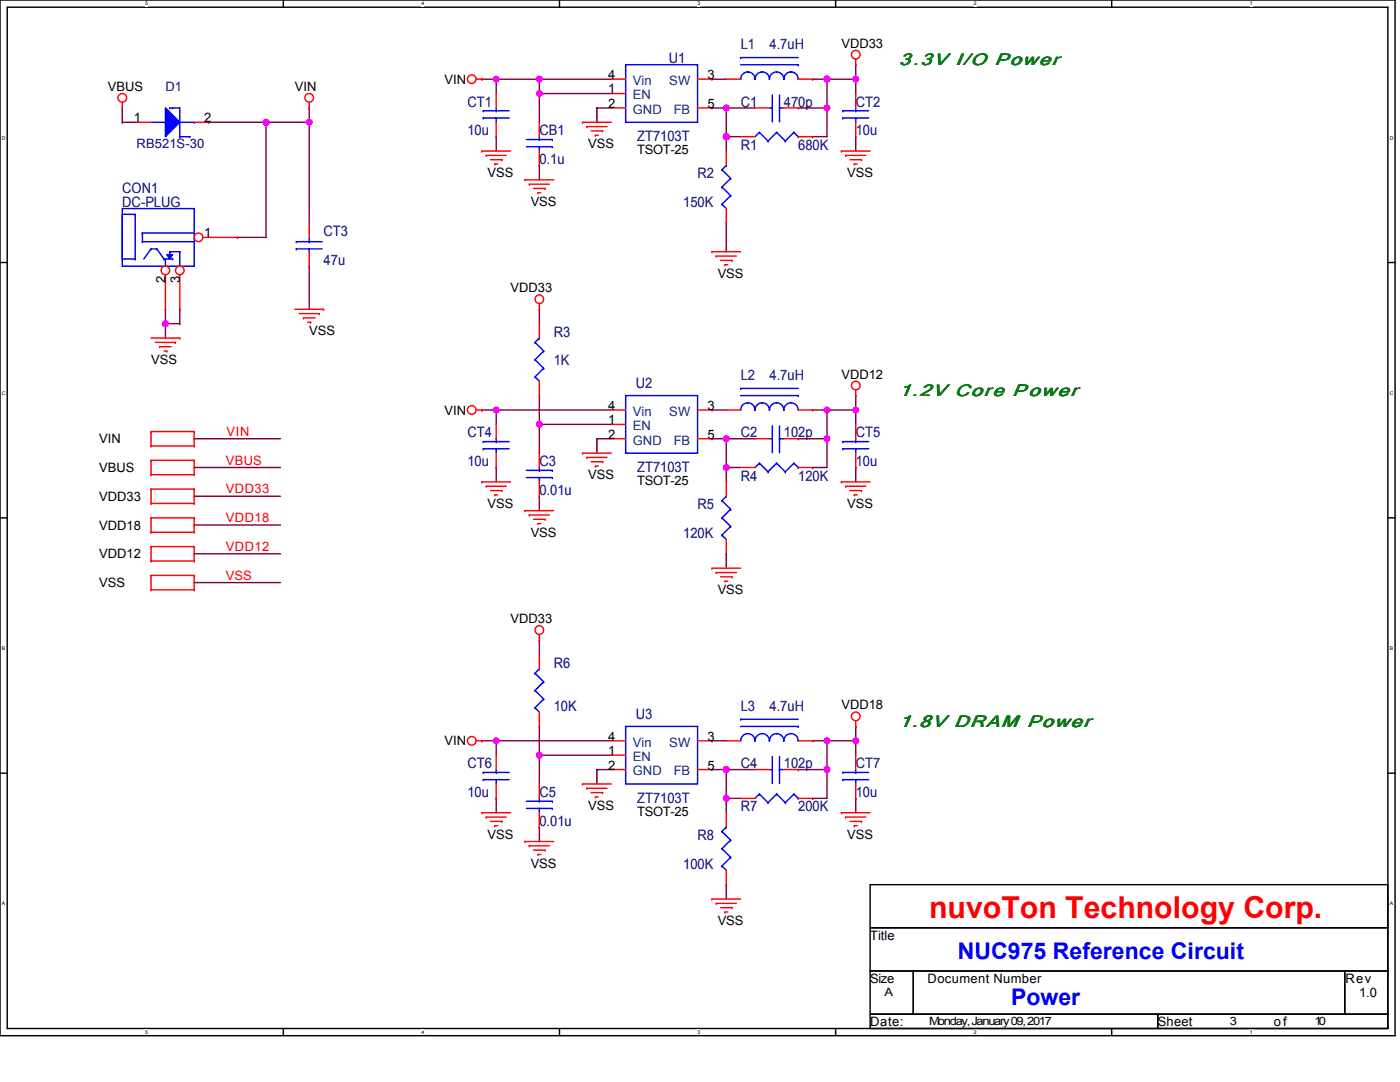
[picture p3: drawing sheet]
<svg xmlns="http://www.w3.org/2000/svg" width="279mm" height="216mm" viewBox="0 0 279 216" stroke-linecap="round" stroke-linejoin="round" font-family="sans-serif">
<path d="M0 0h278.4v206.7h-278.4zM1.4 1.4h275.6v203.8h-275.6z" fill="none" stroke="#000" stroke-width=".29"/>
<g fill="#fff">
<path d="M29 .2h.6v1.1h-.6z"/>
<path d="M29 205.4h.6v1.1h-.6z"/>
</g>
<path d="M56.5 0v1.4M56.5 205.2v1.5" fill="none" stroke="#000" stroke-width=".29"/>
<g fill="#fff">
<path d="M84.1 .2h.6v1.1h-.6z"/>
<path d="M84.1 205.4h.6v1.1h-.6z"/>
</g>
<path d="M111.7 0v1.4M111.7 205.2v1.5" fill="none" stroke="#000" stroke-width=".29"/>
<g fill="#fff">
<path d="M139.2 .2h.6v1.1h-.6z"/>
<path d="M139.2 205.4h.6v1.1h-.6z"/>
</g>
<path d="M166.8 0v1.4M166.8 205.2v1.5" fill="none" stroke="#000" stroke-width=".29"/>
<g fill="#fff">
<path d="M194.3 .2h.6v1.1h-.6z"/>
<path d="M194.3 205.4h.6v1.1h-.6z"/>
</g>
<path d="M221.9 0v1.4M221.9 205.2v1.5" fill="none" stroke="#000" stroke-width=".29"/>
<g fill="#fff">
<path d="M249.4 .2h.6v1.1h-.6z"/>
<path d="M249.4 205.4h.6v1.1h-.6z"/>
<path d="M.4 26.9h.7v1.2h-.7z"/>
<path d="M277.3 26.9h.8v1.2h-.8z"/>
<path d="M.4 77.9h.7v1.1h-.7z"/>
<path d="M277.3 77.9h.8v1.1h-.8z"/>
</g>
<path d="M0 52.4h1.4M277 52.4h1.4" fill="none" stroke="#000" stroke-width=".29"/>
<g fill="#fff">
<path d="M.4 128.8h.7v1.2h-.7z"/>
<path d="M277.3 128.8h.7v1.2h-.7z"/>
</g>
<path d="M0 103.3h1.4M277 103.3h1.4" fill="none" stroke="#000" stroke-width=".29"/>
<g fill="#fff">
<path d="M.4 179.7h.7v1.2h-.7z"/>
<path d="M277.3 179.7h.7v1.2h-.7z"/>
</g>
<path d="M0 154.3h1.4M277 154.3h1.4M173.7 176.5h103.3v8.6h-103.3zM173.7 185.1h103.3v8.6h-103.3zM173.7 193.7h8.6v8.7h-8.6zM182.3 193.7h86.1v8.7h-86.1zM268.4 193.7h8.6v8.7h-8.6zM173.7 202.4h57.4v2.8h-57.4zM231.1 202.4h45.9v2.8h-45.9z" fill="none" stroke="#000" stroke-width=".29"/>
<g fill="none" stroke="#800040" stroke-width=".29">
<path d="M96.2 15.8h.1M96.2 15.8h25.8M99 15.8h.1M99 15.8v2.9M107.6 18.7h.1M107.6 15.8h.1M107.6 15.8v8.6M107.6 18.7h14.4M142.1 15.8h.1M142.1 15.8h2.9M162.2 15.8h.1M162.2 15.8h8.6"/>
<path d="M165 15.8h.1M165 15.8v11.5h-2.8M170.8 12.9h.1M170.8 15.8h.1M170.8 12.9v5.8M24.4 21.5h.1M24.4 24.4h.1M24.4 24.4h2.9M24.4 21.5v2.9M41.6 24.4h.1M41.6 24.4h20.1M53.1 24.4h.1"/>
<path d="M53.1 24.4v23h-5.7M61.7 24.4h.1M61.7 21.5h.1M61.7 21.5v23M99 27.3h.1M99 27.3v2.8M107.6 33h.1M107.6 33v2.9M119.1 21.5h.1M119.1 21.5h2.9M119.1 21.5v2.9M142.1 21.5h.1"/>
<path d="M142.1 21.5h8.6M145 27.3h.1M145 21.5h.1M145 27.3h2.8M145 21.5v8.6M159.3 21.5h.1M159.3 21.5h5.7M162.2 27.3h.1M165 21.5h.1M170.8 27.3h.1M170.8 27.3v2.8M47.4 47.4h.1"/>
<path d="M61.7 53.1h.1M61.7 53.1v8.6M145 44.5h.1M145 44.5v5.7M33 61.7h.1M33 64.6h.1M33 61.7v5.8M33 64.6h2.9M35.9 64.6h.1M35.9 61.7h.1M35.9 61.7v2.9M107.6 61.7h.1"/>
<path d="M107.6 78.9h.1M107.6 61.7v2.9M107.6 78.9v11.5M170.8 78.9h.1M170.8 78.9v5.8M38.8 93.3h.1M38.8 87.5h.1M38.8 99h.1M38.8 87.5h17.2M38.8 93.3h17.2M38.8 99h17.2M96.2 81.8h.1"/>
<path d="M96.2 81.8h25.8M99 81.8h.1M99 93.3h.1M99 81.8v2.9M99 93.3v2.9M107.6 84.7h.1M107.6 99h.1M107.6 99v2.9M107.6 84.7h14.4M119.1 87.5h.1M119.1 87.5v2.9M119.1 87.5h2.9"/>
<path d="M142.1 81.8h.1M142.1 87.5h.1M142.1 81.8h2.9M142.1 87.5h8.6M145 93.3h.1M145 87.5h.1M145 87.5v8.7M145 93.3h2.8M159.3 87.5h.1M159.3 87.5h5.7M162.2 93.3h.1M162.2 81.8h.1"/>
<path d="M162.2 81.8h8.6M165 87.5h.1M165 81.8h.1M165 81.8v11.5h-2.8M170.8 93.3h.1M170.8 81.8h.1M170.8 93.3v2.9M38.8 104.8h.1M38.8 110.5h.1M38.8 116.2h.1M38.8 104.8h17.2M38.8 110.5h17.2"/>
<path d="M38.8 116.2h17.2M145 110.5h.1M145 110.5v2.9M107.6 127.7h.1M107.6 127.7v2.9M96.2 147.8h.1M96.2 147.8h25.8M99 147.8h.1M99 159.3h.1M99 147.8v2.9M99 159.3v2.9M107.6 150.7h.1"/>
<path d="M107.6 145h.1M107.6 145v11.4M107.6 150.7h14.4M119.1 153.6h.1M119.1 153.6v2.8M119.1 153.6h2.9M142.1 147.8h.1M142.1 153.6h.1M142.1 147.8h2.9M142.1 153.6h8.6M145 159.3h.1M145 153.6h.1"/>
<path d="M145 153.6v8.6M145 159.3h2.8M159.3 153.6h.1M159.3 153.6h5.7M162.2 159.3h.1M162.2 147.8h.1M162.2 147.8h8.6M165 153.6h.1M165 147.8h.1M165 147.8v11.5h-2.8M170.8 159.3h.1M170.8 145h.1"/>
<path d="M170.8 147.8h.1M170.8 145v5.7M170.8 159.3v2.9M107.6 165h.1M107.6 165v2.9M145 176.5h.1M145 176.5v2.9"/>
</g>
<g fill="none" stroke="#f00" stroke-width=".29">
<path d="M95 15.8h1.2M96.2 15.8h.1M122 15.8h2.9M122 18.7h2.9M139.2 15.8h2.9M145 15.8h2.8M159.3 15.8h2.9M170.8 12.9h.1M170.8 11.8v1.1M24.4 21.5h.1M24.4 20.4v1.1M61.7 21.5h.1"/>
<path d="M61.7 20.4v1.1M96.2 30.1h.1M96.2 30.1h5.7M97 31h.1M97 31h4M97.9 31.9h2.3M98.7 32.7h.1M98.7 32.7h.6M100.2 31.9h.1M104.8 35.9h.1M104.8 35.9h5.7M105.6 36.7h.1"/>
<path d="M105.6 36.7h4M106.5 37.6h2.3M107.4 38.5h.1M107.4 38.5h.5M108.8 37.6h.1M116.2 24.4h.1M116.2 24.4h5.8M117.1 25.3h.1M117.1 25.3h4M118 26.1h2.3M118.8 27h.1M118.8 27h.6"/>
<path d="M120.3 26.1h.1M122 21.5h2.9M139.2 21.5h2.9M167.9 30.1h.1M167.9 30.1h5.8M168.8 31h.1M168.8 31h4M169.6 31.9h2.3M170.5 32.7h.1M170.5 32.7h.6M171.9 31.9h.1M142.1 50.2h.1"/>
<path d="M142.1 50.2h5.7M142.9 51.1h.1M142.9 51.1h4.1M143.8 52h2.3M144.7 52.8h.1M144.7 52.8h.5M146.1 52h.1M30.1 67.5h5.8M31 68.3h4M31.9 69.2h.1M31.9 69.2h2.3M32.7 70h.6"/>
<path d="M33.3 70h.1M35 68.3h.1M35.9 67.5h.1M58.8 61.7h5.8M59.7 62.6h4M60.6 63.4h.1M60.6 63.4h2.3M61.4 64.3h.6M62 64.3h.1M63.7 62.6h.1M64.6 61.7h.1M107.6 61.7h.1"/>
<path d="M107.6 60.6v1.1M170.8 78.9h.1M170.8 77.8v1.1M30.1 94.7h.1M30.1 91.9h.1M30.1 89h.1M30.1 86.1h.1M30.1 97.6h.1M30.1 91.9h8.7M30.1 94.7h8.7M30.1 86.1v2.9M30.1 91.9v2.8"/>
<path d="M30.1 97.6v2.9M30.1 86.1h8.7M30.1 89h8.7M30.1 97.6h8.7M38.8 91.9h.1M38.8 94.7h.1M38.8 86.1h.1M38.8 89h.1M38.8 97.6h.1M38.8 86.1v2.9M38.8 91.9v2.8M38.8 97.6v2.9"/>
<path d="M95 81.8h1.2M96.2 81.8h.1M96.2 96.2h.1M96.2 96.2h5.7M97 97h.1M97 97h4M97.9 97.9h2.3M98.7 98.7h.1M98.7 98.7h.6M100.2 97.9h.1M116.2 90.4h.1M116.2 90.4h5.8"/>
<path d="M117.1 91.3h.1M117.1 91.3h4M118 92.1h2.3M118.8 93h.1M118.8 93h.6M120.3 92.1h.1M145 96.2v2.8M167.9 96.2h.1M167.9 96.2h5.8M168.8 97h.1M168.8 97h4M169.6 97.9h2.3"/>
<path d="M170.5 98.7h.1M170.5 98.7h.6M171.9 97.9h.1M30.1 100.5h.1M30.1 106.2h.1M30.1 103.3h.1M30.1 111.9h.1M30.1 109.1h.1M30.1 117.7h.1M30.1 114.8h.1M30.1 103.3v2.9M30.1 109.1v2.8"/>
<path d="M30.1 114.8v2.9M30.1 100.5h8.7M30.1 103.3h8.7M30.1 106.2h8.7M30.1 109.1h8.7M30.1 111.9h8.7M30.1 114.8h8.7M30.1 117.7h8.7M38.8 100.5h.1M38.8 103.3h.1M38.8 106.2h.1M38.8 109.1h.1"/>
<path d="M38.8 111.9h.1M38.8 114.8h.1M38.8 117.7h.1M38.8 103.3v2.9M38.8 109.1v2.8M38.8 114.8v2.9M104.8 101.9h.1M104.8 101.9h5.7M105.6 102.8h.1M105.6 102.8h4M106.5 103.6h2.3M107.4 104.5h.1"/>
<path d="M107.4 104.5h.5M108.8 103.6h.1M142.1 113.4h.1M142.1 113.4h5.7M142.9 114.2h.1M142.9 114.2h4.1M143.8 115.1h2.3M144.7 116h.1M144.7 116h.5M145 107.6v2.9M146.1 115.1h.1M107.6 127.7h.1"/>
<path d="M107.6 126.6v1.1M95 147.8h1.2M96.2 147.8h.1M107.6 156.4v2.9M116.2 156.4h.1M116.2 156.4h5.8M117.1 157.3h.1M117.1 157.3h4M118 158.2h2.3M118.8 159h.1M118.8 159h.6M120.3 158.2h.1"/>
<path d="M170.8 145h.1M170.8 143.8v1.2M96.2 162.2h.1M96.2 162.2h5.7M97 163h.1M97 163h4M97.9 163.9h2.3M98.7 164.8h.1M98.7 164.8h.6M100.2 163.9h.1M104.8 167.9h.1M104.8 167.9h5.7"/>
<path d="M105.6 168.8h.1M105.6 168.8h4M106.5 169.6h2.3M107.4 170.5h.1M107.4 170.5h.5M107.6 162.2v2.8M108.8 169.6h.1M142.1 179.4h.1M142.1 179.4h5.7M145 162.2v2.8M145 173.7v2.8M167.9 162.2h.1"/>
<path d="M167.9 162.2h5.8M168.8 163h.1M168.8 163h4M169.6 163.9h2.3M170.5 164.8h.1M170.5 164.8h.6M171.9 163.9h.1M142.9 180.3h.1M142.9 180.3h4.1M143.8 181.1h2.3M144.7 182h.1M144.7 182h.5"/>
<path d="M146.1 181.1h.1"/>
<circle cx="24.4" cy="19.5" r=".86"/>
<circle cx="61.7" cy="19.5" r=".86"/>
<circle cx="94.1" cy="15.8" r=".86"/>
<circle cx="170.8" cy="10.9" r=".86"/>
<circle cx="107.6" cy="59.7" r=".86"/>
<circle cx="170.8" cy="76.9" r=".86"/>
<circle cx="94.1" cy="81.8" r=".86"/>
<circle cx="107.6" cy="125.7" r=".86"/>
<circle cx="94.1" cy="147.8" r=".86"/>
<circle cx="170.8" cy="142.9" r=".86"/>
</g>
<g fill="none" stroke="#00f" stroke-width=".29">
<path d="M124.9 12.9h14.3v11.5h-14.3zM147.8 11.5h.1M147.8 15.8a1.43 1.43 0 0 1 1.5-1.4 1.43 1.43 0 0 1 1.4 1.4 1.43 1.43 0 0 1 1.4-1.4 1.43 1.43 0 0 1 1.5 1.4 1.43 1.43 0 0 1 1.4-1.4 1.43 1.43 0 0 1 1.4 1.4 1.43 1.43 0 0 1 1.5-1.4 1.43 1.43 0 0 1 1.4 1.4M147.8 12.9h11.5M147.8 11.5h11.5M159.3 12.9h.1M144.1 99.9h.1M144.1 99.9l1.7 1.7M145 99h.1M145 99l-.9 .9M144.1 106.8h.1M144.1 103.3h.1"/>
<path d="M144.1 106.8l.9 .8M144.1 103.3l1.7 1.8M145.8 105.1h.1M145.8 101.6h.1M145.8 105.1l-1.7 1.7M145.8 101.6l-1.7 1.7M105.1 159.9h5.1M107.6 159.9h.1M107.6 159.3v.6M110.2 159.9h.1M105.1 161.3h5.1M107.6 161.3h.1"/>
<path d="M107.6 161.3v.9M110.2 161.3h.1M144.1 172.8h.1M144.1 169.3h.1M144.1 165.9h.1M144.1 172.8l.9 .9M144.1 169.3l1.7 1.8M144.1 165.9l1.7 1.7M145 165h.1M145 165l-.9 .9M145.8 171.1h.1M145.8 167.6h.1"/>
<path d="M145.8 171.1l-1.7 1.7M145.8 167.6l-1.7 1.7"/>
</g>
<path d="M33.3 50.8h1.1l-.5 .9z" fill="#00f"/>
<g fill="none" stroke="#00f" stroke-width=".29">
<path d="M24.4 41.6h14.4v11.5h-14.4zM24.4 42.8h.1M24.4 51.7h.1M24.4 51.7h2.6M24.4 42.8h2.6M24.4 43.1v8.6M27 51.7h.1M27 42.8h.1M27 42.8v8.9M28.4 48.2h.1M28.4 46.5h.1M28.4 48.2h10.4"/>
<path d="M28.4 46.5h10.4M28.4 46.5v1.7M30.1 49.7h.1M30.1 49.7l-1.4 2M30.1 49.7h1.2M31.3 49.7h.1M31.3 49.7l1.4 2M32.7 51.7h.1M32.7 51.7h1.7M33 51.7h.1M33 51.7v1.4M33.3 50.8h1.1l-.5 .9z"/>
<path d="M33.9 50.2h.1M33.9 50.2h2M33.9 50.2v1.5M34.4 51.7h.1M35.9 50.2h.1M35.9 50.2v2.9"/>
</g>
<circle cx="35.9" cy="54" r=".86" fill="#fff"/>
<g fill="none" stroke="#f00" stroke-width=".29">
<path d="M35.9 54.8v6.9"/>
<circle cx="35.9" cy="54" r=".86"/>
</g>
<circle cx="39.6" cy="47.4" r=".86" fill="#fff"/>
<g fill="none" stroke="#f00" stroke-width=".29">
<path d="M40.5 47.4h6.9"/>
<circle cx="39.6" cy="47.4" r=".86"/>
</g>
<circle cx="33" cy="54" r=".86" fill="#fff"/>
<g fill="none" stroke="#f00" stroke-width=".29">
<path d="M147.8 27.3h2.9M150.7 21.5h2.9M156.4 21.5h2.9M159.3 27.3h2.9M33 54.8v6.9M61.7 44.5v2.9M61.7 50.2v2.9M99 84.7v2.8M99 90.4v2.9M107.6 90.4v2.9M107.6 96.2v2.8M122 81.8h2.9"/>
<path d="M122 84.7h2.9M122 87.5h2.9M139.2 81.8h2.9M139.2 87.5h2.9M145 81.8h2.8M159.3 81.8h2.9M170.8 84.7v2.8M170.8 90.4v2.9M99 150.7v2.9M99 156.4v2.9M145 147.8h2.8M150.7 153.6h2.9"/>
<path d="M156.4 153.6h2.9M159.3 147.8h2.9M170.8 150.7v2.9M170.8 156.4v2.9"/>
<circle cx="33" cy="54" r=".86"/>
</g>
<g fill="none" stroke="#00f" stroke-width=".29">
<path d="M154.1 18.9v5.2M155.6 18.9v5.2M151.6 26.4h.1M151.6 26.4l-.9 .9M151.6 26.4l1.7 1.7M153.3 28.1h.1M153.6 21.5h.5M154.1 21.5h.1M154.1 24.1h.1M155 26.4h.1M155 26.4l-1.7 1.7M155 26.4l1.7 1.7"/>
<path d="M155.6 24.1h.1M155.6 21.5h.1M155.6 21.5h.8M156.7 28.1h.1M158.4 26.4h.1M158.4 26.4l-1.7 1.7M158.4 26.4l.9 .9M159.3 27.3h.1M59.1 48.2h.1M59.1 49.7h.1M59.1 48.2h5.2M59.1 49.7h5.2"/>
<path d="M61.7 49.7h.1M61.7 48.2h.1M61.7 47.4v.8M61.7 49.7v.5M124.9 78.9h14.3v11.5h-14.3zM147.8 77.5h.1M147.8 78.9h11.5M147.8 77.5h11.5M159.3 78.9h.1M96.4 89.6h.1M96.4 88.1h.1M96.4 89.6h5.2"/>
<path d="M96.4 88.1h5.2M99 88.1h.1M99 89.6h.1M99 87.5v.6M99 89.6v.8M105.1 95.3h5.1M105.1 93.9h5.1M107.6 93.9h.1M107.6 95.3h.1M107.6 93.3v.6M107.6 95.3v.9M110.2 95.3h.1"/>
<path d="M110.2 93.9h.1M147.8 81.8a1.43 1.43 0 0 1 1.5-1.4 1.43 1.43 0 0 1 1.4 1.4 1.43 1.43 0 0 1 1.4-1.4 1.43 1.43 0 0 1 1.5 1.4 1.43 1.43 0 0 1 1.4-1.4 1.43 1.43 0 0 1 1.4 1.4 1.43 1.43 0 0 1 1.5-1.4 1.43 1.43 0 0 1 1.4 1.4M168.2 89.6h.1M168.2 88.1h.1M168.2 89.6h5.2M168.2 88.1h5.2M170.8 88.1h.1M170.8 89.6h.1M170.8 87.5v.6M170.8 89.6v.8M96.4 155.6h.1M96.4 154.1h.1"/>
<path d="M96.4 155.6h5.2M96.4 154.1h5.2M99 154.1h.1M99 155.6h.1M99 153.6v.5M99 155.6v.8M147.8 143.5h.1M147.8 147.8a1.43 1.43 0 0 1 1.5-1.4 1.43 1.43 0 0 1 1.4 1.4 1.43 1.43 0 0 1 1.4-1.4 1.43 1.43 0 0 1 1.5 1.4 1.43 1.43 0 0 1 1.4-1.4 1.43 1.43 0 0 1 1.4 1.4 1.43 1.43 0 0 1 1.5-1.4 1.43 1.43 0 0 1 1.4 1.4M147.8 145h11.5M147.8 143.5h11.5M153.6 153.6h.5M154.1 153.6h.1"/>
<path d="M154.1 156.1h.1M154.1 151v5.1M155.6 156.1h.1M155.6 153.6h.1M155.6 151v5.1M155.6 153.6h.8M159.3 145h.1M168.2 155.6h.1M168.2 154.1h.1M168.2 155.6h5.2M168.2 154.1h5.2M170.8 154.1h.1"/>
<path d="M170.8 155.6h.1M170.8 153.6v.5M170.8 155.6v.8"/>
</g>
<path d="M33 21.5l2.9 2.9-2.9 2.9z" fill="#00f"/>
<g fill="none" stroke="#00f" stroke-width=".29">
<path d="M30.1 24.4h2.9M33 21.5l2.9 2.9-2.9 2.9zM33 24.4h.1M33.9 21.5h.1M33.9 21.5h2v5.8M34.4 21.5h.1M35.9 27.3h.1M35.9 24.4h2.9M35.9 27.3h2M37.9 27.3h.1M38.8 24.4h.1M96.4 23.5h.1"/>
<path d="M96.4 22.1h.1M96.4 23.5h5.2M96.4 22.1h5.2M99 22.1h.1M99 23.5h.1M99 21.5v.6M99 23.5v.9M105.1 29.3h5.1M105.1 27.8h5.1M107.6 27.8h.1M107.6 29.3h.1M107.6 27.3v.5"/>
<path d="M107.6 29.3v.8M110.2 29.3h.1M110.2 27.8h.1M144.1 37.3h.1M144.1 33.9h.1M144.1 37.3l1.7 1.7M144.1 33.9l1.7 1.7M145 33h.1M145 33l-.9 .9M145.8 39h.1M145.8 35.6h.1M145.8 39l-1.7 1.8"/>
<path d="M145.8 35.6l-1.7 1.7M168.2 23.5h.1M168.2 22.1h.1M168.2 23.5h5.2M168.2 22.1h5.2M170.8 22.1h.1M170.8 23.5h.1M170.8 21.5v.6M170.8 23.5v.9M144.1 40.8h.1M144.1 40.8l.9 .8M106.8 75.2h.1"/>
<path d="M106.8 71.8h.1M106.8 68.3h.1M106.8 75.2l.8 .9M106.8 71.8l1.7 1.7M106.8 68.3l1.7 1.7M107.6 67.5h.1M107.6 67.5l-.8 .8M108.5 73.5h.1M108.5 70h.1M108.5 73.5l-1.7 1.7M108.5 70l-1.7 1.8M151.6 92.4h.1"/>
<path d="M151.6 92.4l-.9 .9M151.6 92.4l1.7 1.8M153.3 94.2h.1M153.6 87.5h.5M154.1 87.5h.1M154.1 90.1h.1M154.1 85v5.1M155 92.4h.1M155 92.4l-1.7 1.8M155 92.4l1.7 1.8M155.6 90.1h.1M155.6 87.5h.1"/>
<path d="M155.6 87.5h.8M155.6 85v5.1M156.7 94.2h.1M158.4 92.4h.1M158.4 92.4l-1.7 1.8M158.4 92.4l.9 .9M159.3 93.3h.1M106.8 137.8h.1M106.8 134.3h.1M106.8 137.8l1.7 1.7M106.8 134.3l1.7 1.8M107.6 133.5h.1"/>
<path d="M107.6 133.5l-.8 .8M108.5 139.5h.1M108.5 136.1h.1M108.5 139.5l-1.7 1.7M108.5 136.1l-1.7 1.7M106.8 141.2h.1M106.8 141.2l.8 .9M124.9 145h14.3v11.4h-14.3zM151.6 158.4h.1M151.6 158.4l-.9 .9M151.6 158.4l1.7 1.8M155 158.4h.1"/>
<path d="M155 158.4l-1.7 1.8M155 158.4l1.7 1.8M158.4 158.4h.1M158.4 158.4l-1.7 1.8M158.4 158.4l.9 .9M159.3 159.3h.1M153.3 160.2h.1M156.7 160.2h.1"/>
</g>
<g fill="none" stroke="#f00" stroke-width=".29">
<path d="M99 18.7v2.8M170.8 18.7v2.8M27.3 24.4h2.8M38.8 24.4h2.8M99 24.4v2.9M107.6 24.4v2.9M107.6 30.1v2.9M145 30.1v2.9M170.8 24.4v2.9M145 41.6v2.9M107.6 64.6v2.9M107.6 76.1v2.8"/>
<path d="M147.8 93.3h2.9M150.7 87.5h2.9M156.4 87.5h2.9M159.3 93.3h2.9M107.6 130.6v2.9M107.6 142.1v2.9M122 150.7h2.9M122 153.6h2.9M122 147.8h2.9M139.2 153.6h2.9M139.2 147.8h2.9M147.8 159.3h2.9"/>
<path d="M159.3 159.3h2.9"/>
</g>
<circle cx="107.6" cy="150.7" r=".57" fill="#f0f"/>
<circle cx="107.6" cy="150.7" r=".57" fill="none" stroke="#f0f" stroke-width=".29"/>
<circle cx="99" cy="147.8" r=".57" fill="#f0f"/>
<circle cx="99" cy="147.8" r=".57" fill="none" stroke="#f0f" stroke-width=".29"/>
<circle cx="107.6" cy="18.7" r=".57" fill="#f0f"/>
<circle cx="107.6" cy="18.7" r=".57" fill="none" stroke="#f0f" stroke-width=".29"/>
<circle cx="144.9" cy="27.3" r=".57" fill="#f0f"/>
<circle cx="144.9" cy="27.3" r=".57" fill="none" stroke="#f0f" stroke-width=".29"/>
<circle cx="165" cy="21.5" r=".57" fill="#f0f"/>
<circle cx="165" cy="21.5" r=".57" fill="none" stroke="#f0f" stroke-width=".29"/>
<circle cx="107.6" cy="15.8" r=".57" fill="#f0f"/>
<circle cx="107.6" cy="15.8" r=".57" fill="none" stroke="#f0f" stroke-width=".29"/>
<circle cx="165" cy="15.8" r=".57" fill="#f0f"/>
<circle cx="165" cy="15.8" r=".57" fill="none" stroke="#f0f" stroke-width=".29"/>
<circle cx="107.6" cy="84.7" r=".57" fill="#f0f"/>
<circle cx="107.6" cy="84.7" r=".57" fill="none" stroke="#f0f" stroke-width=".29"/>
<circle cx="99" cy="81.8" r=".57" fill="#f0f"/>
<circle cx="99" cy="81.8" r=".57" fill="none" stroke="#f0f" stroke-width=".29"/>
<circle cx="144.9" cy="27.3" r=".57" fill="#f0f"/>
<circle cx="144.9" cy="27.3" r=".57" fill="none" stroke="#f0f" stroke-width=".29"/>
<circle cx="144.9" cy="21.5" r=".57" fill="#f0f"/>
<circle cx="144.9" cy="21.5" r=".57" fill="none" stroke="#f0f" stroke-width=".29"/>
<circle cx="170.8" cy="15.8" r=".57" fill="#f0f"/>
<circle cx="170.8" cy="15.8" r=".57" fill="none" stroke="#f0f" stroke-width=".29"/>
<circle cx="144.9" cy="27.3" r=".57" fill="#f0f"/>
<circle cx="144.9" cy="27.3" r=".57" fill="none" stroke="#f0f" stroke-width=".29"/>
<circle cx="165" cy="87.5" r=".57" fill="#f0f"/>
<circle cx="165" cy="87.5" r=".57" fill="none" stroke="#f0f" stroke-width=".29"/>
<circle cx="165" cy="81.8" r=".57" fill="#f0f"/>
<circle cx="165" cy="81.8" r=".57" fill="none" stroke="#f0f" stroke-width=".29"/>
<circle cx="144.9" cy="93.3" r=".57" fill="#f0f"/>
<circle cx="144.9" cy="93.3" r=".57" fill="none" stroke="#f0f" stroke-width=".29"/>
<circle cx="144.9" cy="87.5" r=".57" fill="#f0f"/>
<circle cx="144.9" cy="87.5" r=".57" fill="none" stroke="#f0f" stroke-width=".29"/>
<circle cx="165" cy="153.6" r=".57" fill="#f0f"/>
<circle cx="165" cy="153.6" r=".57" fill="none" stroke="#f0f" stroke-width=".29"/>
<circle cx="165" cy="147.8" r=".57" fill="#f0f"/>
<circle cx="165" cy="147.8" r=".57" fill="none" stroke="#f0f" stroke-width=".29"/>
<circle cx="144.9" cy="153.6" r=".57" fill="#f0f"/>
<circle cx="144.9" cy="153.6" r=".57" fill="none" stroke="#f0f" stroke-width=".29"/>
<circle cx="170.8" cy="147.8" r=".57" fill="#f0f"/>
<circle cx="170.8" cy="147.8" r=".57" fill="none" stroke="#f0f" stroke-width=".29"/>
<circle cx="144.9" cy="159.3" r=".57" fill="#f0f"/>
<circle cx="144.9" cy="159.3" r=".57" fill="none" stroke="#f0f" stroke-width=".29"/>
<circle cx="144.9" cy="153.6" r=".57" fill="#f0f"/>
<circle cx="144.9" cy="153.6" r=".57" fill="none" stroke="#f0f" stroke-width=".29"/>
<circle cx="165" cy="15.8" r=".57" fill="#f0f"/>
<circle cx="165" cy="15.8" r=".57" fill="none" stroke="#f0f" stroke-width=".29"/>
<circle cx="61.7" cy="24.4" r=".57" fill="#f0f"/>
<circle cx="61.7" cy="24.4" r=".57" fill="none" stroke="#f0f" stroke-width=".29"/>
<circle cx="53.1" cy="24.4" r=".57" fill="#f0f"/>
<circle cx="53.1" cy="24.4" r=".57" fill="none" stroke="#f0f" stroke-width=".29"/>
<circle cx="53.1" cy="24.4" r=".57" fill="#f0f"/>
<circle cx="53.1" cy="24.4" r=".57" fill="none" stroke="#f0f" stroke-width=".29"/>
<circle cx="170.8" cy="81.8" r=".57" fill="#f0f"/>
<circle cx="170.8" cy="81.8" r=".57" fill="none" stroke="#f0f" stroke-width=".29"/>
<circle cx="99" cy="15.8" r=".57" fill="#f0f"/>
<circle cx="99" cy="15.8" r=".57" fill="none" stroke="#f0f" stroke-width=".29"/>
<circle cx="33" cy="64.6" r=".57" fill="#f0f"/>
<circle cx="33" cy="64.6" r=".57" fill="none" stroke="#f0f" stroke-width=".29"/>
<text font-size="6" fill="#f00" x="185.4" y="183.1">nuvoTon Technology Corp.</text>
<g font-size="4.6" fill="#00f">
<text x="191.2" y="191.3">NUC975 Reference Circuit</text>
<text x="201.8" y="200.5">Power</text>
</g>
<g font-size="3.4" fill="#008000">
<text x="179.4" y="13">3 .3V I/O Power</text>
<text x="179.5" y="13">3.3V I/O Power</text>
<text x="179.4" y="79">1.2V Core P ower</text>
<text x="179.5" y="79">1.2V Core Power</text>
<text x="179.4" y="145">1.8V DRAM Power</text>
</g>
<g font-size="2.9" fill="#000080">
<text x="147.8" y="9.8">L1</text>
<text x="153.6" y="9.8">4.7uH</text>
<text x="133.5" y="12.6">U1</text>
<text x="93.3" y="21.3">CT1</text>
<text x="147.8" y="21.3">C1</text>
<text x="156.4" y="21.3">470p</text>
<text x="170.8" y="21.3">CT2</text>
<text x="93.3" y="27">10u</text>
<text x="107.6" y="27">CB1</text>
<text x="127.2" y="28.1">ZT7103T</text>
<text x="147.8" y="29.9">R1</text>
<text x="159.3" y="29.9">680K</text>
<text x="170.8" y="27">10u</text>
<text x="107.6" y="32.7">0.1u</text>
<text x="139.2" y="35.6">R2</text>
<text x="24.4" y="38.5">CON1</text>
<text x="24.4" y="41.4">DC-PLUG</text>
<text x="136.3" y="41.4">150K</text>
<text x="64.6" y="47.1">CT3</text>
<text x="64.6" y="52.8">47u</text>
<text x="110.5" y="67.2">R3</text>
<text x="110.5" y="72.9">1K</text>
<text x="126.9" y="77.5">U2</text>
<text x="147.8" y="75.8">L2</text>
<text x="153.6" y="75.8">4.7uH</text>
<text x="93.3" y="87.3">CT4</text>
<text x="147.8" y="87.3">C2</text>
<text x="156.4" y="87.3">102p</text>
<text x="170.8" y="87.3">CT5</text>
<text x="93.3" y="93">10u</text>
<text x="107.6" y="93">C3</text>
<text x="127.2" y="94.2">ZT7103T</text>
<text x="147.8" y="95.9">R4</text>
<text x="159.3" y="95.9">120K</text>
<text x="170.8" y="93">10u</text>
<text x="107.6" y="98.8">0.01u</text>
<text x="139.2" y="101.6">R5</text>
<text x="136.3" y="107.4">120K</text>
<text x="110.5" y="133.2">R6</text>
<text x="110.5" y="141.8">10K</text>
<text x="126.9" y="143.5">U3</text>
<text x="147.8" y="141.8">L3</text>
<text x="153.6" y="141.8">4.7uH</text>
<text x="93.3" y="153.3">CT6</text>
<text x="147.8" y="153.3">C4</text>
<text x="156.4" y="153.3">102p</text>
<text x="170.8" y="153.3">CT7</text>
<text x="93.3" y="159">10u</text>
<text x="107.6" y="159">C5</text>
<text x="127.2" y="160.2">ZT7103T</text>
<text x="147.8" y="161.9">R7</text>
<text x="159.3" y="161.9">200K</text>
<text x="170.8" y="159">10u</text>
<text x="107.6" y="164.8">0.01u</text>
<text x="139.2" y="167.6">R8</text>
<text x="136.3" y="173.4">100K</text>
</g>
<g font-size="2.6">
<text x="167.9" y="9.5">VDD33</text>
<text x="88.7" y="16.7">VIN</text>
<text x="121.4" y="15.8">4</text>
<text x="141.2" y="15.8">3</text>
<text x="21.5" y="18.1">VBUS</text>
<text x="58.8" y="18.1">VIN</text>
<text x="121.4" y="18.7">1</text>
<text x="121.4" y="21.5">2</text>
<text x="141.2" y="21.5">5</text>
<text x="26.7" y="24.4">1</text>
<text x="40.8" y="24.4">2</text>
<text x="117.4" y="29.6">VSS</text>
<text x="97.3" y="35.4">VSS</text>
<text x="127.2" y="30.8">TSOT-25</text>
<text x="169.1" y="35.4">VSS</text>
<text x="105.9" y="41.1">VSS</text>
<text x="40.8" y="47.4">1</text>
<text x="33" y="56.6" transform="rotate(-90 33 56.6)">2</text>
<text x="35.9" y="56.6" transform="rotate(-90 35.9 56.6)">3</text>
<text x="101.9" y="58.3">VDD33</text>
<text x="143.2" y="55.4">VSS</text>
<text x="61.7" y="66.9">VSS</text>
<text x="30.1" y="72.7">VSS</text>
<text x="167.9" y="75.5">VDD12</text>
<text x="88.7" y="82.7">VIN</text>
<text x="121.4" y="81.8">4</text>
<text x="141.2" y="81.8">3</text>
<text x="19.8" y="88.4">VIN</text>
<text x="121.4" y="84.7">1</text>
<text x="121.4" y="87.5">2</text>
<text x="141.2" y="87.5">5</text>
<text x="19.8" y="94.2">VBUS</text>
<text x="117.4" y="95.6">VSS</text>
<text x="19.8" y="99.9">VDD33</text>
<text x="97.3" y="101.4">VSS</text>
<text x="127.2" y="96.8">TSOT-25</text>
<text x="169.1" y="101.4">VSS</text>
<text x="19.8" y="105.7">VDD18</text>
<text x="105.9" y="107.1">VSS</text>
<text x="19.8" y="111.4">VDD12</text>
<text x="19.8" y="117.2">VSS</text>
<text x="143.2" y="118.6">VSS</text>
<text x="101.9" y="124.3">VDD33</text>
<text x="167.9" y="141.5">VDD18</text>
<text x="88.7" y="148.7">VIN</text>
<text x="121.4" y="147.8">4</text>
<text x="141.2" y="147.8">3</text>
<text x="121.4" y="150.7">1</text>
<text x="121.4" y="153.6">2</text>
<text x="141.2" y="153.6">5</text>
<text x="117.4" y="161.6">VSS</text>
<text x="97.3" y="167.4">VSS</text>
<text x="127.2" y="162.8">TSOT-25</text>
<text x="169.1" y="167.4">VSS</text>
<text x="105.9" y="173.1">VSS</text>
<text x="143.2" y="184.6">VSS</text>
<text x="173.7" y="187.5">Title</text>
<text x="173.7" y="196.1">Size</text>
<text x="185.1" y="196.1">Document Number</text>
<text x="268.5" y="196.1">Rev</text>
<text x="271.2" y="199">1.0</text>
<text x="173.7" y="204.7">Date:</text>
<text x="231.1" y="204.7">Sheet</text>
<text x="254.2" y="204.7">of</text>
</g>
<g font-size="2.6" fill="#004080">
<text x="126.3" y="17">Vin</text>
<text x="133.6" y="17">SW</text>
<text x="126.3" y="19.8">EN</text>
<text x="126.3" y="22.7">GND</text>
<text x="134.4" y="22.7">FB</text>
<text x="126.3" y="83">Vin</text>
<text x="133.6" y="83">SW</text>
<text x="126.3" y="85.8">EN</text>
<text x="126.3" y="88.7">GND</text>
<text x="134.4" y="88.7">FB</text>
<text x="126.3" y="149">Vin</text>
<text x="133.6" y="149">SW</text>
<text x="126.3" y="151.9">EN</text>
<text x="126.3" y="154.7">GND</text>
<text x="134.4" y="154.7">FB</text>
</g>
<g font-size="2.6" fill="#000080">
<text x="33" y="18.1">D1</text>
<text x="27.3" y="29.6">RB521S-30</text>
</g>
<g font-size="2.6" fill="#f00">
<text x="45.2" y="87">VIN</text>
<text x="45.1" y="92.7">VBUS</text>
<text x="45.1" y="98.5">VDD33</text>
<text x="45.1" y="104.2">VDD18</text>
<text x="45.1" y="109.9">VDD12</text>
<text x="45.1" y="115.7">VSS</text>
</g>
<g font-size="2.3">
<text x="176.5" y="198.7">A</text>
<text x="185.4" y="204.4">Monday, January 09, 2017</text>
<text x="245.4" y="204.4">3</text>
<text x="262.3" y="204.4">10</text>
</g>
<g font-size="1">
<text x="29" y="1.1">5</text>
<text x="84.1" y="1.1">4</text>
<text x="139.2" y="1.1">3</text>
<text x="194.3" y="1.1">2</text>
<text x="249.4" y="1.1">1</text>
<text x=".4" y="27.8">D</text>
<text x="277.3" y="27.8">D</text>
<text x=".4" y="78.8">C</text>
<text x="277.3" y="78.8">C</text>
<text x=".4" y="129.7">B</text>
<text x="277.3" y="129.7">B</text>
<text x=".4" y="180.7">A</text>
<text x="277.3" y="180.7">A</text>
<text x="29" y="206.3">5</text>
<text x="84.1" y="206.3">4</text>
<text x="139.2" y="206.3">3</text>
<text x="194.3" y="206.3">2</text>
<text x="249.4" y="206.3">1</text>
</g>
</svg>
